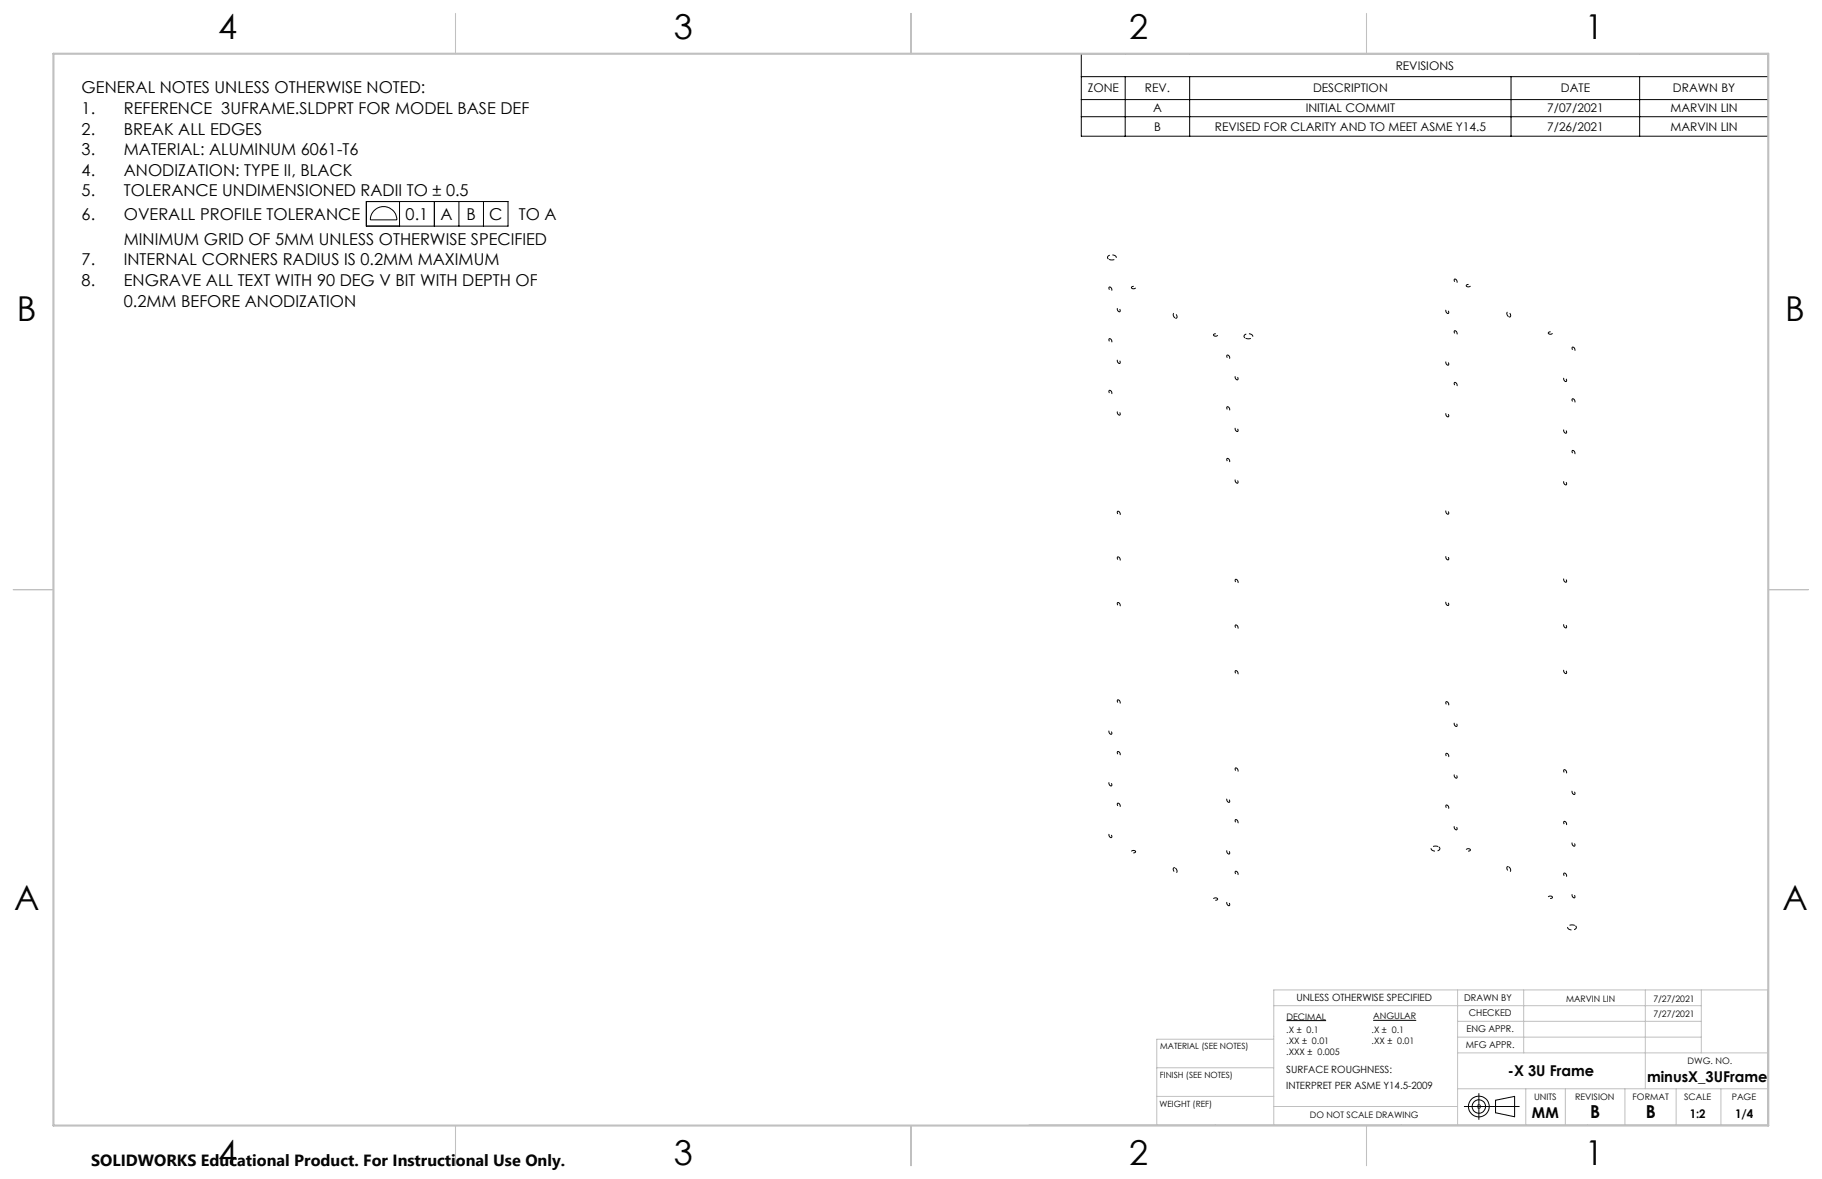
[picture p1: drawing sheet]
<svg xmlns="http://www.w3.org/2000/svg" width="432mm" height="279mm" viewBox="0 0 432 279" stroke-linecap="round" stroke-linejoin="round" font-family="sans-serif">
<g fill="none" stroke="#000" stroke-width=".24">
<path d="M256.3 12.7h162.8v19.6h-162.8zM256.3 18.2h162.8M266.7 18.2v14.1M281.9 18.2v14.1M358.1 18.2v14.1M388.6 18.2v14.1M256.3 23.6h162.8M256.3 27.7h162.8M86.8 47.8h33.6v5.8h-33.6zM88.5 50a3.2 3.2 0 0 1 3.5-.8 3.2 3.2 0 0 1 2.1 2.9h-6.3a2.96 2.96 0 0 1 .7-2.1zM94.7 47.8v5.8M102.9 47.8v5.8"/>
<path d="M108.8 47.8v5.8M114.6 47.8v5.8M304.9 241.9h9.4M325.4 241.8h10.2M350.5 259.2v6.1M347 262.2h13M350.1 261.9l.7 .7M350.8 261.9l-.7 .7M354.4 260.7l4.6-.9v4.9l-4.6-1z"/>
<circle cx="350.5" cy="262.2" r="2.45"/>
<circle cx="350.5" cy="262.2" r="1.59"/>
</g>
<g fill="none" stroke="#c0c0c0" stroke-width=".24">
<path d="M301.9 238.3h101.3M345.4 234.6v32M361.1 234.6v14.9M389.9 234.6v23.4M403.2 234.6v14.9M274.1 253h27.8M274.1 259.8h27.8M301.9 246.3h-27.8v20.3M345.4 249.5h73.5M345.4 258h73.5M345.4 242h57.8M345.4 245.8h57.8"/>
<path d="M361.6 258v8.6M371 258v8.6M385.1 258v8.6M397.2 258v8.6M407.8 258v8.6M243.9 266.6h175M301.9 262.2h43.5M350 262.2h1M350.1 261.9l.7 .7M350.5 261.7v1M350.8 261.9l-.7 .7M418.9 265.1v-30.5h-117v32"/>
</g>
<path d="M262.8 61.4l-.3-.2a.95 .95 0 0 1 .6-.8 .95 .95 0 0 1 1 .1 .55 .55 0 0 1 .4 .7 .55 .55 0 0 1-.7 .4l-1-.2M295.1 80.1l-.2-.2a.95 .95 0 0 1 .5-.8 .95 .95 0 0 1 1 .1 .55 .55 0 0 1 .5 .6 .55 .55 0 0 1-.7 .5l-1.1-.2M340.9 200.7a1.14 1.14 0 0 0-1.7 .5 1.21 1.21 0 0 0 2-.2l-.3-.3M373.3 219.4a1.14 1.14 0 0 0-1.8 .5 1.21 1.21 0 0 0 2.1-.2l-.3-.3" fill="none" stroke="#000" stroke-width=".24" stroke-dasharray="1.3 .6" stroke-dashoffset="-.1" stroke-linecap="butt"/>
<g fill="none" stroke="#000" stroke-width=".24" stroke-dasharray="1.3 .6" stroke-dashoffset=".3" stroke-linecap="butt">
<path d="M263.2 68l.2 .2a.36 .36 0 0 1 .2 .5 .36 .36 0 0 1-.4 .2 .36 .36 0 0 1-.3-.4l-.1-.4 .4-.1M265.1 73.8l.1 .1a.42 .42 0 0 0 .2-.6 .42 .42 0 0 0-.6-.2l.3 .7M268.3 68.4a.42 .42 0 0 1 .2-.6 .42 .42 0 0 1 .5 .2v.3l-.7 .1M287.7 79.6a.42 .42 0 0 1 .2-.6 .42 .42 0 0 1 .6 .2v.4h-.8M343 74.3l-.2-.2a.36 .36 0 0 1-.2-.5 .36 .36 0 0 1 .4-.2 .36 .36 0 0 1 .3 .4v.4l-.3 .1M345 78.4a.42 .42 0 0 0-.4 .5 .42 .42 0 0 0 .4 .4l.3-.1v-.2l-.3-.6M345 66.2a.42 .42 0 0 0-.4 .4 .42 .42 0 0 0 .4 .4h.3v-.3l-.3-.5M347.6 67.9a.42 .42 0 0 1 .4-.5 .42 .42 0 0 1 .4 .4l-.8 .1M367.1 79.1h-.1a.42 .42 0 0 1 .4-.5 .42 .42 0 0 1 .5 .5h-.8M263.2 80.3l.2 .2a.36 .36 0 0 1 .2 .4 .36 .36 0 0 1-.4 .3 .36 .36 0 0 1-.3-.4l-.1-.4 .4-.1M263.2 92.5l.2 .2a.36 .36 0 0 1 .2 .5 .36 .36 0 0 1-.4 .2 .36 .36 0 0 1-.3-.4v-.4l.3-.1M265.1 86.1h.1a.42 .42 0 0 0 .2-.6 .42 .42 0 0 0-.6-.1l.3 .7"/>
<path d="M265.1 98.3l.1 .1a.42 .42 0 0 0 .2-.6 .42 .42 0 0 0-.6-.2l.3 .7M291.1 84.2l.2 .2a.36 .36 0 0 1 .2 .4 .36 .36 0 0 1-.4 .3 .36 .36 0 0 1-.3-.4v-.4l.3-.1M291.1 96.4l.2 .2a.36 .36 0 0 1 .2 .4 .36 .36 0 0 1-.4 .3 .36 .36 0 0 1-.3-.4v-.4l.3-.1M293.1 90a.42 .42 0 0 0 .2-.6 .42 .42 0 0 0-.6-.1l.4 .7M343 86.5l-.2-.2a.36 .36 0 0 1-.2-.4 .36 .36 0 0 1 .4-.3 .36 .36 0 0 1 .3 .4v.5h-.3M343 98.7l-.2-.1a.36 .36 0 0 1-.2-.5 .36 .36 0 0 1 .4-.2 .36 .36 0 0 1 .3 .4v.4h-.3M345 90.7a.42 .42 0 0 0-.4 .4 .42 .42 0 0 0 .4 .4h.3v-.3l-.3-.5M370.9 90.4l-.2-.2a.36 .36 0 0 1-.2-.4 .36 .36 0 0 1 .4-.3 .36 .36 0 0 1 .3 .4v.5h-.3M372.9 82.3a.42 .42 0 0 0-.4 .4 .42 .42 0 0 0 .4 .4h.3l.1-.3-.4-.5M372.9 94.5a.42 .42 0 0 0-.4 .5 .42 .42 0 0 0 .4 .4h.3l.1-.3-.4-.6M291.1 108.7l.2 .2a.36 .36 0 0 1 .2 .4 .36 .36 0 0 1-.4 .2 .36 .36 0 0 1-.3-.3v-.5h.3M293.1 102.2v.1a.42 .42 0 0 0 .2-.6 .42 .42 0 0 0-.6-.2l.4 .7"/>
<path d="M293.1 114.5a.42 .42 0 0 0 .2-.6 .42 .42 0 0 0-.6-.1l.4 .7M370.9 102.6l-.2-.2a.36 .36 0 0 1-.2-.4 .36 .36 0 0 1 .4-.3 .36 .36 0 0 1 .3 .4v.5h-.3M370.9 114.9l-.2-.2a.36 .36 0 0 1-.2-.4 .36 .36 0 0 1 .4-.3 .36 .36 0 0 1 .3 .4v.5h-.3M372.9 106.8a.42 .42 0 0 0-.4 .4 .42 .42 0 0 0 .4 .4h.3l.1-.3-.4-.5M265.1 121.2a.42 .42 0 0 0-.2 .5 .42 .42 0 0 0 .6 .2l-.4-.7M265.1 132a.42 .42 0 0 0-.2 .6 .42 .42 0 0 0 .6 .1l-.4-.7M293.1 137.3h-.1a.42 .42 0 0 0-.2 .6 .42 .42 0 0 0 .6 .1l-.3-.7M343 121.8l-.2-.2a.36 .36 0 0 1-.2-.4 .36 .36 0 0 1 .4-.3 .36 .36 0 0 1 .3 .4v.5h-.3M343 132.6l-.2-.2a.36 .36 0 0 1-.2-.4 .36 .36 0 0 1 .4-.2 .36 .36 0 0 1 .3 .3v.5h-.3M370.9 137.9l-.2-.2a.36 .36 0 0 1-.2-.4 .36 .36 0 0 1 .4-.2 .36 .36 0 0 1 .3 .3v.5h-.3M265.1 142.8a.42 .42 0 0 0-.2 .6 .42 .42 0 0 0 .6 .1l-.4-.7M293.1 159l-.1-.1a.42 .42 0 0 0-.2 .6 .42 .42 0 0 0 .6 .2l-.3-.7"/>
<path d="M293.1 148.1h-.1a.42 .42 0 0 0-.2 .6 .42 .42 0 0 0 .6 .1l-.3-.7M343 143.5l-.2-.2a.36 .36 0 0 1-.2-.5 .36 .36 0 0 1 .4-.2 .36 .36 0 0 1 .3 .4v.4l-.3 .1M370.9 159.6l-.2-.2a.36 .36 0 0 1-.2-.4 .36 .36 0 0 1 .4-.3 .36 .36 0 0 1 .3 .4v.5h-.3M370.9 148.8l-.2-.2a.36 .36 0 0 1-.2-.5 .36 .36 0 0 1 .4-.2 .36 .36 0 0 1 .3 .4v.4l-.3 .1M263.2 174l-.2-.2a.36 .36 0 0 1-.3-.4 .36 .36 0 0 1 .4-.3 .36 .36 0 0 1 .3 .4l.1 .4-.3 .1M265.1 178.1a.42 .42 0 0 0-.2 .6 .42 .42 0 0 0 .6 .1l-.4-.7M265.1 165.9a.42 .42 0 0 0-.2 .5 .42 .42 0 0 0 .6 .2l-.4-.7M343 178.6l.2 .2a.36 .36 0 0 1 .2 .4 .36 .36 0 0 1-.4 .2 .36 .36 0 0 1-.3-.3v-.5h.3M343 166.3l.2 .2a.36 .36 0 0 1 .2 .4 .36 .36 0 0 1-.4 .3 .36 .36 0 0 1-.3-.4v-.4l.3-.1M345 172.1a.42 .42 0 0 0 .4-.4 .42 .42 0 0 0-.5-.4h-.2l-.1 .3 .4 .5M263.2 186.2l-.2-.2a.36 .36 0 0 1-.3-.4 .36 .36 0 0 1 .4-.3 .36 .36 0 0 1 .3 .4l.1 .4-.3 .1M263.2 198.5l-.2-.2a.36 .36 0 0 1-.3-.5 .36 .36 0 0 1 .4-.2 .36 .36 0 0 1 .3 .4l.1 .4-.3 .1"/>
<path d="M265.1 190.4v-.1a.42 .42 0 0 0-.2 .6 .42 .42 0 0 0 .6 .2l-.4-.7M291.1 190.1l-.2-.2a.36 .36 0 0 1-.2-.4 .36 .36 0 0 1 .4-.3 .36 .36 0 0 1 .3 .4v.4l-.3 .1M293.1 194.3l-.1-.1a.42 .42 0 0 0-.2 .6 .42 .42 0 0 0 .6 .2l-.3-.7M293.1 182h-.1a.42 .42 0 0 0-.2 .6 .42 .42 0 0 0 .6 .1l-.3-.7M343 190.8l.2 .2a.36 .36 0 0 1 .2 .4 .36 .36 0 0 1-.4 .3 .36 .36 0 0 1-.3-.4v-.4l.3-.1M345 184.4a.42 .42 0 0 0 .4-.5 .42 .42 0 0 0-.5-.4h-.2l-.1 .3 .4 .6M345 196.6a.42 .42 0 0 0 .4-.4 .42 .42 0 0 0-.5-.4h-.2l-.1 .3 .4 .5M370.9 194.7l.2 .2a.36 .36 0 0 1 .2 .4 .36 .36 0 0 1-.4 .3 .36 .36 0 0 1-.3-.4v-.4l.3-.1M370.9 182.4l.2 .2a.36 .36 0 0 1 .2 .5 .36 .36 0 0 1-.4 .2 .36 .36 0 0 1-.3-.4v-.4l.3-.1M372.9 188.2a.42 .42 0 0 0 .4-.4 .42 .42 0 0 0-.4-.4h-.3v.3l.3 .5M269 201.6l-.3-.1a.36 .36 0 0 0-.5 .1 .36 .36 0 0 0 0 .5 .36 .36 0 0 0 .5 0l.4-.1-.1-.4M288.4 212.9l-.2-.1a.36 .36 0 0 0-.5 0 .36 .36 0 0 0 0 .5 .36 .36 0 0 0 .4 0l.4-.1-.1-.3"/>
<path d="M291.1 214.6l-.2-.2a.36 .36 0 0 1-.2-.4 .36 .36 0 0 1 .4-.3 .36 .36 0 0 1 .3 .4v.4l-.3 .1M291.1 202.3l-.2-.1a.36 .36 0 0 1-.2-.5 .36 .36 0 0 1 .4-.2 .36 .36 0 0 1 .3 .4v.4h-.3M293.1 206.5h-.1a.42 .42 0 0 0-.2 .6 .42 .42 0 0 0 .6 .1l-.3-.7M348.3 201.2l-.2-.1a.36 .36 0 0 0-.5 0 .36 .36 0 0 0 0 .5 .36 .36 0 0 0 .4 .1l.4-.2-.1-.3M367.8 212.4l-.3-.1a.36 .36 0 0 0-.5 .1 .36 .36 0 0 0 0 .5 .36 .36 0 0 0 .5 0l.4-.1-.1-.4M370.9 206.9l.2 .2a.36 .36 0 0 1 .2 .5 .36 .36 0 0 1-.4 .2 .36 .36 0 0 1-.3-.4v-.4l.3-.1M372.9 212.7a.42 .42 0 0 0 .4-.4 .42 .42 0 0 0-.4-.4h-.3v.3l.3 .5M372.9 200.5a.42 .42 0 0 0 .4-.4 .42 .42 0 0 0-.4-.4h-.3v.2l.3 .6"/>
</g>
<path d="M278.5 75.4h.1a.55 .55 0 0 0 .4-.6 .55 .55 0 0 0-.5-.5l-.1-.1a.59 .59 0 0 0-.4 .6 .59 .59 0 0 0 .5 .6M357.6 75.1a.59 .59 0 0 1-.5-.5 .59 .59 0 0 1 .3-.6 .66 .66 0 0 1 .6 .4 .66 .66 0 0 1-.3 .7h-.1M278.5 205.7h-.1a.55 .55 0 0 0-.4 .5 .55 .55 0 0 0 .5 .5l.1 .1a.59 .59 0 0 0 .4-.6 .59 .59 0 0 0-.5-.5M357.6 205.4a.59 .59 0 0 1 .4 .5 .59 .59 0 0 1-.3 .6 .66 .66 0 0 1-.5-.5 .66 .66 0 0 1 .2-.6h.2" fill="none" stroke="#000" stroke-width=".24" stroke-dasharray="1.3 .6" stroke-linecap="butt"/>
<path d="M418.9 234.6v32" fill="none" stroke="#c0c0c0" stroke-width=".24" stroke-dasharray="15.2 1.3 1.3 1.3" stroke-dashoffset="1.2"/>
<path d="M108 3.2v9.5M215.9 3.2v9.5M323.8 3.2v9.5M3.1 139.7h9.6M419.1 139.7h9.5M108 266.7v9.6M215.9 266.7v9.6M323.8 266.7v9.6" fill="none" stroke="#c0c0c0" stroke-width=".25"/>
<path d="M12.7 12.7h406.4v254h-406.4z" fill="none" stroke="#c0c0c0" stroke-width=".5"/>
<g font-size="8.1">
<text x="51.7" y="9.3">4</text>
<text x="159.7" y="9.3">3</text>
<text x="267.6" y="9.3">2</text>
<text x="375.6" y="9.3">1</text>
<text x="4" y="76">B</text>
<text x="423.1" y="76">B</text>
<text x="3.3" y="215.7">A</text>
<text x="422.4" y="215.7">A</text>
<text x="51.7" y="276">4</text>
<text x="159.7" y="276">3</text>
<text x="267.6" y="276">2</text>
<text x="375.6" y="276">1</text>
</g>
<g font-size="4.2">
<text x="376.9" y="265">B</text>
<text x="390.1" y="265">B</text>
</g>
<g font-size="3.9">
<text x="19.4" y="22.1">GENERAL NOTES UNLESS OTHERWISE NOTED:</text>
<text x="19.4" y="27">1.</text>
<text x="29.4" y="27">REFERENCE 3UFRAME.SLDPRT FOR MODEL BASE DEF</text>
<text x="19.4" y="31.9">2.</text>
<text x="29.4" y="31.9">BREAK ALL EDGES</text>
<text x="19.4" y="36.8">3.</text>
<text x="19.4" y="41.6">4.</text>
<text x="29.4" y="36.8">MATERIAL: ALUMINUM 6061-T6</text>
<text x="29.4" y="41.6">ANODIZATION: TYPE II, BLACK</text>
<text x="19.4" y="46.5">5.</text>
<text x="29.4" y="46.5">TOLERANCE UNDIMENSIONED RADII TO ± 0.5</text>
<text x="19.3" y="52.1">6.</text>
<text x="29.4" y="52.1">OVERALL PROFILE TOLERANCE</text>
<text x="96.1" y="52.1">0.1</text>
<text x="104.4" y="52.1">A</text>
<text x="110.6" y="52.1">B</text>
<text x="115.9" y="52.1">C</text>
<text x="122.9" y="52.1">TO A</text>
<text x="29.4" y="58">MINIMUM GRID OF 5MM UNLESS OTHERWISE SPECIFIED</text>
<text x="19.3" y="62.9">7.</text>
<text x="29.4" y="62.9">INTERNAL CORNERS RADIUS IS 0.2MM MAXIMUM</text>
<text x="19.3" y="67.8">8.</text>
<text x="29.4" y="67.8">ENGRAVE ALL TEXT WITH 90 DEG V BIT WITH DEPTH OF</text>
<text x="29.4" y="72.6">0.2MM BEFORE ANODIZATION</text>
</g>
<text font-size="3.8" x="21.6" y="276.3">SOLIDWORKS Educational Product. For Instructional Use Only.</text>
<g font-size="3.5">
<text x="357.4" y="255">-X 3U Frame</text>
<text x="390.3" y="256.5">minusX_3UFrame</text>
<text x="363.1" y="265">MM</text>
</g>
<g font-size="2.8">
<text x="330.8" y="16.5">REVISIONS</text>
<text x="257.8" y="21.9">ZONE</text>
<text x="271.3" y="21.9">REV.</text>
<text x="311.2" y="21.9">DESCRIPTION</text>
<text x="369.9" y="21.9">DATE</text>
<text x="396.5" y="21.9">DRAWN BY</text>
<text x="273.3" y="26.7">A</text>
<text x="309.5" y="26.7">INITIAL COMMIT</text>
<text x="366.7" y="26.7">7/07/2021</text>
<text x="395.9" y="26.7">MARVIN LIN</text>
<text x="273.5" y="31">B</text>
<text x="287.9" y="31">REVISED FOR CLARITY AND TO MEET ASME Y14.5</text>
<text x="366.7" y="31">7/26/2021</text>
<text x="395.9" y="31">MARVIN LIN</text>
<text x="400.5" y="265">1:2</text>
<text x="411.2" y="265">1/4</text>
</g>
<g font-size="2.4">
<text x="307.2" y="237.2">UNLESS OTHERWISE SPECIFIED</text>
<text x="304.8" y="254.3">SURFACE ROUGHNESS:</text>
<text x="304.8" y="258.2">INTERPRET PER ASME Y14.5-2009</text>
</g>
<g font-size="2.2">
<text x="347" y="237.2">DRAWN BY</text>
<text x="347.6" y="244.7">ENG APPR.</text>
<text x="348.1" y="240.9">CHECKED</text>
<text x="347.4" y="248.4">MFG APPR.</text>
</g>
<g font-size="2.1">
<text x="371.1" y="237.4">MARVIN LIN</text>
<text x="391.8" y="237.4">7/27/2021</text>
<text x="304.8" y="244.7">.X ± 0.1</text>
<text x="304.9" y="241.6">DECIMAL</text>
<text x="325" y="244.7">.X ± 0.1</text>
<text x="325.4" y="241.6">ANGULAR</text>
<text x="391.8" y="241.1">7/27/2021</text>
<text x="304.8" y="247.4">.XX ± 0.01</text>
<text x="304.8" y="249.9">.XXX ± 0.005</text>
<text x="325" y="247.3">.XX ± 0.01</text>
<text x="400" y="252.1">DWG. NO.</text>
<text x="363.5" y="260.7">UNITS</text>
<text x="373.3" y="260.7">REVISION</text>
<text x="386.9" y="260.7">FORMAT</text>
<text x="399.1" y="260.7">SCALE</text>
<text x="410.4" y="260.7">PAGE</text>
<text x="310.4" y="265">DO NOT SCALE DRAWING</text>
</g>
<g font-size="2">
<text x="274.9" y="248.5">MATERIAL (SEE NOTES)</text>
<text x="274.9" y="255.4">FINISH (SEE NOTES)</text>
<text x="274.8" y="262.3">WEIGHT (REF)</text>
</g>
</svg>
